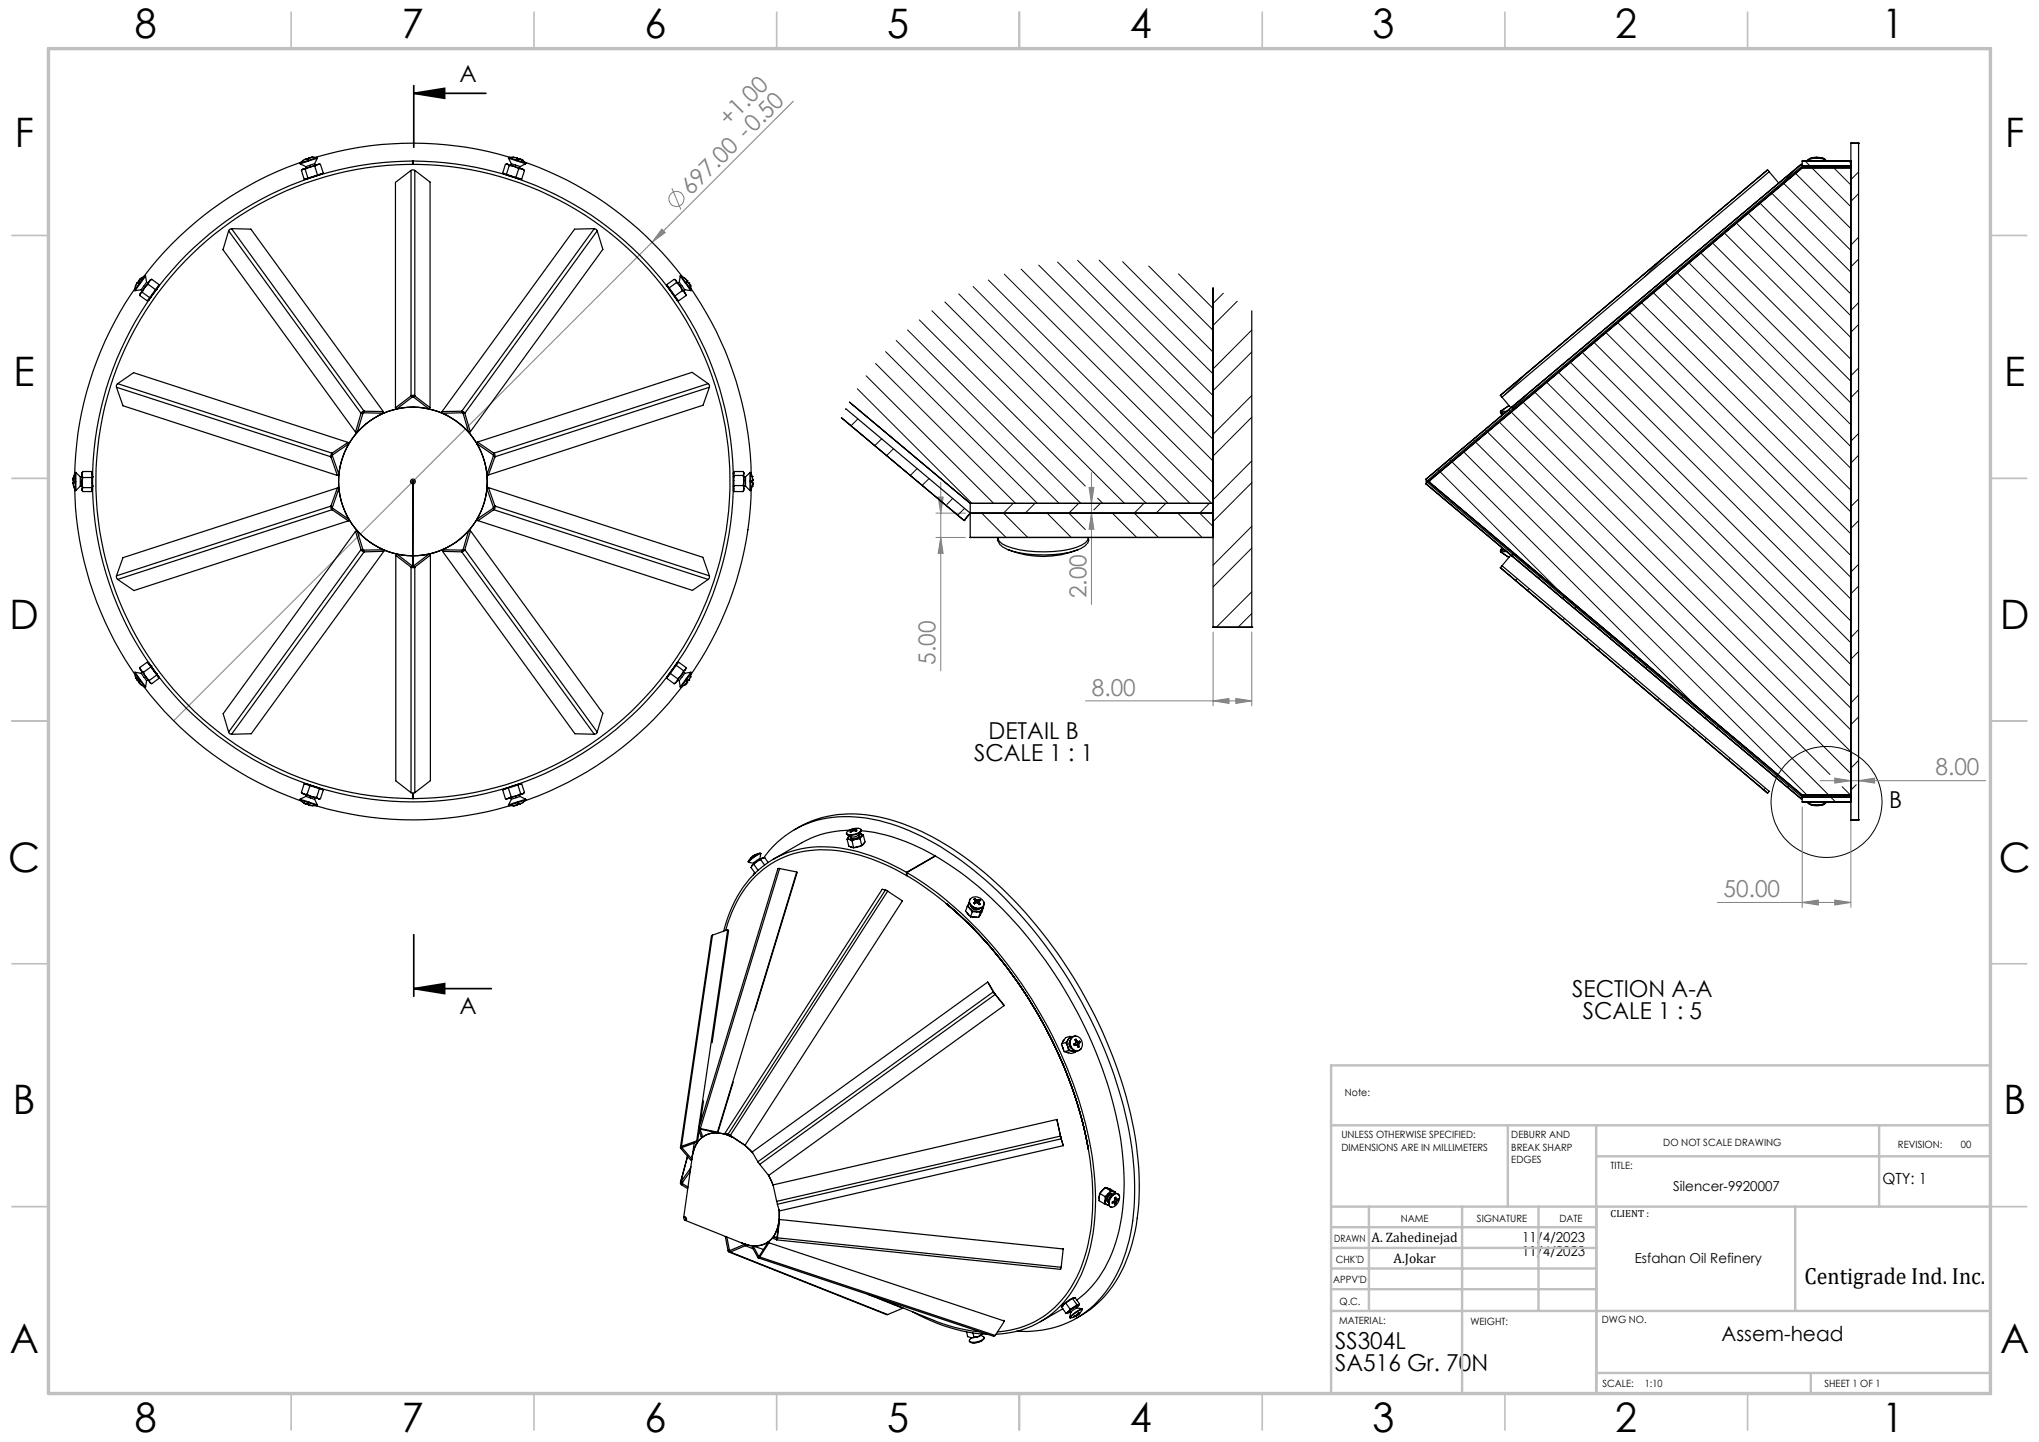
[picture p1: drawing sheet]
<svg xmlns="http://www.w3.org/2000/svg" width="420mm" height="297mm" viewBox="0 0 420 297" stroke-linecap="round" stroke-linejoin="round" font-family="sans-serif">
<g fill="none" stroke="#808080" stroke-width=".21">
<path d="M138.4 38.8l1.9 4.4M163.4 20.8l-127.6 127.6M136.3 47.2l.7 .7-2.7 2zM193.8 99.3v38.9M224.8 97.3v27.2M192.8 110.7h6.1M192.8 105.7h6.1M193.3 102.4h1l-.5 3.3zM193.8 110.7l.5 3.3h-1zM224.3 100.4h1l-.5 3.3zM224.8 105.7l.5 3.3h-1zM249.9 130.2v15.2"/>
<path d="M257.8 130.2v15.2M223.6 144.4h34.2M249.9 144.4l3.3-.5v1zM254.6 143.9l3.2 .5-3.2 .5zM381.2 159.8v27.1M382.8 159.8v8.1M371.2 166.2v20.7M374.9 160.8h34.1M377.9 160.3l3.3 .5-3.3 .5zM382.8 160.8l3.4-.5v1zM353.7 185.9h27.5M371.2 185.9l3.3-.5v1z"/>
<path d="M377.9 185.4l3.3 .5-3.3 .5z"/>
<circle cx="139.3" cy="41" r="1.57"/>
</g>
<circle cx="376.2" cy="165.2" r="11.4" fill="none" stroke="#000" stroke-width=".21"/>
<path d="M85.2 19.2l6.4-1v2zM85.2 19.2h14.9M85.2 17.6v12.7M85.2 192.5v12.7M85.2 203.6l6.4-1v2zM85.2 203.6h16" fill="none" stroke="#000" stroke-width=".35"/>
<g fill="none" stroke="#c0c0c0" stroke-width=".35">
<path d="M60 2.5v7.5M110 2.5v7.5M160 2.5v7.5M210 2.5v7.5M260 2.5v7.5M310 2.5v7.5M360 2.5v7.5M2.5 48.5h7.5M410 48.5h7.5M2.5 98.5h7.5M410 98.5h7.5M2.5 148.5h7.5"/>
<path d="M410 148.5h7.5M2.5 198.5h7.5M410 198.5h7.5M2.5 248.5h7.5M410 248.5h7.5M60 287v7.5M110 287v7.5M160 287v7.5M210 287v7.5M260 287v7.5M310 287v7.5M360 287v7.5"/>
</g>
<g fill="none" stroke="#c0c0c0" stroke-width=".5">
<path d="M410 219.4h-135.8v67.4M274.2 231.8h135.8M310.6 231.8v16.7M328.8 231.8v55.2M328.8 238.2h81.2M387.1 231.8v16.7M274.2 248.5h135.8M274.2 257h54.6M274.2 252.8h54.6M282 248.5v21.5M301.2 248.5v38.3M316.9 248.5v21.5"/>
<path d="M369.8 248.5v21.5M274.2 265.5h54.6M274.2 261.3h54.6M274.2 270h135.8M328.8 282.8h81.2M373 282.8v4.2"/>
</g>
<path d="M10 10h400v277h-400z" fill="none" stroke="#c0c0c0" stroke-width=".7"/>
<path d="M85.2 19.2l6.4-1v2zM85.2 203.6l6.4-1v2z" fill="#000"/>
<g fill="#808080">
<path d="M136.3 47.2l.7 .7-2.7 2z"/>
<path d="M254.6 143.9l3.2 .5-3.2 .5zM249.9 144.4l3.3-.5v1z"/>
<path d="M371.2 185.9l3.3-.5v1zM377.9 185.4l3.3 .5-3.3 .5z"/>
<path d="M382.8 160.8l3.4-.5v1zM377.9 160.3l3.3 .5-3.3 .5z"/>
<path d="M193.8 110.7l.5 3.3h-1zM193.3 102.4h1l-.5 3.3z"/>
<path d="M224.3 100.4h1l-.5 3.3zM224.8 105.7l.5 3.3h-1z"/>
</g>
<g fill="none" stroke="#000" stroke-width=".25">
<path d="M61.8 33.6v.1M61.8 33.7l1.2 .6M62 33.4a69.5 69.5 0 0 0-32.4 23.5M62.4 34.9h.5M62.4 34.9l-.3 .2 .6 1.8 .7-.2M62.4 34.9l-.2 .1M62.9 34.9l.5 1.8M63 34.3l.1 .3M63.1 32.7h.2M63.1 32.7h.1M63.3 32.7l-.5 .1-1 .8M63.5 32.6v.1"/>
<path d="M63.5 32.6l.1 .1h-.3M63.7 32.5h.1M63.7 36.7h.1M63.8 34.4l-.9 .5M63.8 34.4l-1.4 .5M64.1 32.4l-.4 .1M64.1 32.4l-.6 .2M64.1 32.4h.1M64.5 32.4l.8 .1M64.5 32.4h-.4M64.8 33.7l-1.8 .6M64.8 33.7l.1 .3"/>
<path d="M64.8 34.3l-1 .1M64.8 34.3l.6 1.8M65 32.4a70 70 0 0 1 40.1 0M65.3 32.5l.1 .1M65.3 32.5l-3.5 1.1M65.4 33.9l-.6 .4M65.4 33.9l-1.6 .5M65.4 32.6l-3.6 1.1M65.4 32.6l-.6 1.1M65.4 36.1l-2 .6M65.6 36.1h.1M65.9 33.8l-.5 .1"/>
<path d="M65.9 33.9h.1M66 33.9h-.6M66 33.9l.6 1.8-1.2 .4M66.3 35.7l.1 .1-.4 .2-2.9 .9h-.2M84.7 35.1l.2-.1 .5 .1M84.7 35.1v46.5M84.7 35.1l-3.2 2.5v46.4M85 33.9v-.7a66 66 0 0 0-60 93.2 66 66 0 0 0 109.7 16.3 66 66 0 0 0-30.4-106.7 69 69 0 0 0-19.2-2.8v.7M85.4 35.1v46.5M85.4 35.1l3.2 2.4v46.5M103.8 35.7v.2l2.1 .6a1.57 1.57 0 0 0 1.3 .4M104.2 33.8h.4"/>
<path d="M104.3 35.9l2 .6M104.6 36.1h.1M104.6 33.8l.3 .3M104.6 33.8l1.3 .5M104.6 33.8l-.5 .1-.6 1.8 .8 .2M104.7 32.6l3.6 1.1M104.7 32.6l.6 1.1M104.8 32.5l-.1 .1M104.8 32.5l3.5 1.1M104.9 34.1l1 .2M104.9 34.1l-.6 1.8M105.3 33.7l1.8 .6"/>
<path d="M105.3 33.7l-.1 .3M105.7 32.4h.1M105.7 32.4l.8 .2M105.7 32.4l-.9 .1M105.9 34.3l1 .4M105.9 34.3l1.6 .5M106.4 32.5l.2 .2M106.4 32.5h.1M106.4 36.7h.1M106.5 32.6h-.1l.4 .2v-.1M106.5 32.6v.1M106.8 32.7h-.2"/>
<path d="M106.8 32.7l.8 .3M106.9 34.7l.6 .1M106.9 34.7l-.6 1.8M107 32.7l.4 .1M107 32.7h.1M107.1 34.3l-.1 .3M107.4 32.8l.2 .3M107.4 32.8v.1M107.5 34.8l.5 .3M107.5 34.8l.5 .2M107.6 33l.7 .6M107.6 33h.1"/>
<path d="M108 35.1h.1M108 35.1l-.5 1.8-1.2-.4M108.1 33.4a69.4 69.4 0 0 1 32.4 23.5M108.3 33.7l-1.2 .6M108.3 33.6v.1M364.1 35h.1M364.1 35l-55.1 46.4 .4 .4M364.1 35l.3 .4M364.4 35.4l-55 46.4M364.4 35.4l2 2.3M371 33.9l-59.6 50M371 33.9h.1"/>
<path d="M371 33.9l.2 .3M371.2 34.6l-76.7 64.5 .3 .5 1.5 1.3 74.9 62.9M371.2 34.2l-59.6 50M371.2 33.2h.1M371.2 34.6l-76.9 64.6 76.9 64.6M371.2 34.6h10M371.2 34.2h10M371.2 33.2v1.4M371.2 33.2h10M372.4 32.9v.2M372.4 32.9a3.9 3.9 0 0 1 3.6 0l.1 .1M372.8 32.7a3.9 3.9 0 0 1 2.9 0"/>
<path d="M376.1 33.1v.1a1.2 1.2 0 0 0-1.2-.6 3.4 3.4 0 0 0-2.5 .5v.1M381.2 29.5h.1M381.2 29.5h1.6M381.2 29.5v139.4M382.8 29.5h.1M382.8 29.5v139.4M27.7 59.8l.1 .1M27.8 59.5a69.4 69.4 0 0 0-12.4 38.1M28.3 58.3h.1M28.4 58.2l-.5 .7-.2 .9M28.4 58.2h.1M28.5 58.2l-.2 .1"/>
<path d="M28.5 58v.1M28.5 58l-.1 .3v-.1M28.6 57.7h.1M28.9 57.5l-.3 .2M28.9 57.5l-.4 .5M28.9 57.5h.1M29.1 59.7l-1.3 .2M29.1 59.7l.3 .2M29.1 57.3h.1M29.1 57.3l-.2 .2M29.8 59.3l-.5 .9M29.8 59.3l-.9 1.2"/>
<path d="M29.8 56.8l.2 .1M29.8 56.8l-.7 .5M29.8 56.8l-2.1 3M30 56.9l-2.2 3M30 56.9l.2 1.2M30.2 58.1l-1.1 1.6M30.2 58.1l.3 .2M30.5 58.6l-.7 .7M30.5 58.6l1.5 1.1M30.8 58l-.3 .6M30.8 58l-1 1.3M31.2 57.6l-.4 .4"/>
<path d="M31.3 57.5l-.5 .5M31.3 57.5l1.5 1.1-.8 1.1M31.3 57.5l-.1 .1M32 59.7l-1.2 1.6M32.2 59.6h.1M32.6 58.8v.3l-2 2.7h-.1M47.1 47.6l27.3 37.5M47.1 47.6l-1.2 3.8 27.3 37.6M47.7 47.1l-.4 .1-.2 .4M47.7 47.1l27.3 37.6M47.7 47.1l4 .1 27.3 37.6M122.4 47.1l.4 .1 .2 .4"/>
<path d="M122.4 47.1l-27.3 37.6M122.4 47.1l-4 .1-27.3 37.6M123 47.6l-27.3 37.5M123 47.6l1.2 3.8-27.3 37.5M137.5 58.8v.3l2 2.7h.1M137.8 59.3l1.2 1.7M137.9 59.6h.1M139 57.6l.2 .2M139.2 57.8l.1 .4M139.2 57.8l.9 1.1M139.2 57.8l-.3-.3-1.6 1.1 .5 .7M139.3 58.2l.8 .7"/>
<path d="M139.3 58.2l-1.5 1.1M139.9 58.1l1.1 1.6M139.9 58.1l-.3 .2M140.1 58.9l.4 1M140.1 58.9l.9 1.4M140.1 56.9l2.2 3M140.1 56.9l-.2 1.2M140.3 56.8l-.2 .1M140.3 56.8l.7 .5M140.3 56.8l2.1 3M140.5 59.9l.5 .4M140.5 59.9l-1.5 1.1"/>
<path d="M141 57.3l.6 .6M141 57.3h.1M141 59.7l1.3 .2M141 59.7l-.2 .2M141.5 57.8l.1 .2M141.5 57.8h.1M141.6 57.9h-.1l.2 .3M141.6 57.9l-.1 .1M141.6 58.1v.1M141.7 58.1v.1M141.7 58.1l.2 .2M141.7 58.1l-.1 .1"/>
<path d="M141.9 58.3l.2 .3M141.9 58.3l.3 .6M141.9 58.3h.1M142.1 58.6l.1 .3M142.1 58.6h.1M142.2 58.9l.2 .9M142.2 58.9h.1M142.4 59.5a70 70 0 0 1 12.3 38.1M142.4 59.8l-.1 .1M249.9 59.3v69.9M24 79.8l44.2 14.3M24 79.8l1.3 3.8 44.2 14.3"/>
<path d="M24.2 79l-.2 .3v.5M24.2 79l44.2 14.3M24.2 79l3.3-2.2 44.2 14.3M28.9 60.5l-.1 .4 1.5 1.1 .5-.7M28.9 60.5l-.1 .2M29.3 60.2l-.4 .3M29.3 60.2l1.5 1.1M31.1 61.1v.1M139 61.1v.1M141 60.3l.3 .6M141 60.3l.3 .4M141.3 60.7v.2"/>
<path d="M141.3 60.9l-1.5 1.1-.8-1M145.9 79l.2 .3v.5M145.9 79l-44.2 14.3M145.9 79l-3.3-2.3-44.2 14.3M146.1 79.8l-44.1 14.3M146.1 79.8l-1.3 3.7-44.2 14.3M257.8 64v65.2M15.1 99.5l.1 .7M15.1 98.8v.3M15.1 98.8h.1M15.1 99.5h.1M15.1 98.5v.3"/>
<path d="M15.1 99.1l.1 .1M15.1 99.3v.2M15.1 99.1v.2M15.1 98.5h.1M15.1 99.3h.1M15.2 99.3l-.1 .2M15.2 98.1l-.1 .4M15.2 98.1h.1M15.5 97.3h.1M15.5 97.3l-.3 .8M15.5 97.3v3.7M15.6 97.3v3.7"/>
<path d="M15.6 97.3l.9 .9M16.5 98.2v1.9M16.5 98.2h.4M16.9 99.4l.2 1M16.9 97.7l.2 .7M16.9 97.7v1.7M16.9 99.4v1.4M17.1 98.4l-.2 1M17.1 97.1l-.2 .6M17.1 97.1h1.8v4.1h-1.8l-.2-.4M17.1 98.4h1.8M18.9 97.4h.2v3.6h-.2"/>
<path d="M19.1 98.2h.1M68.2 94.1l1.3 3.8M68.4 93.3l-.2 .4v.4M68.4 93.3l.1 .4M68.5 93.9l-.3 .2M68.5 93.9l1.3 3.8-.3 .2M68.5 93.7v.2M71.7 91.1l-3.3 2.2M71.7 91.1l.1 .3-3.3 2.3M74.4 85.1l.4 .1M74.4 85.1l-1.2 3.9M74.8 85.2l-1.2 3.8h-.4"/>
<path d="M74.9 85l-.1 .2M75 84.7l-.4 .1-.2 .3M75 84.7l-.1 .3M75 84.7l4 .1M79 84.8l-.1 .3-4-.1M84.7 81.6l.2-.2 .5 .2M84.7 81.6l.2 .2M84.7 81.6l-3.2 2.4M84.9 81.8h.3M84.9 81.8l-3.2 2.4-.2-.2M85.1 99.7l-.1 14.8a15.3 15.3 0 0 1-13.4-22.7 15.3 15.3 0 0 1 26.3-.9 15.3 15.3 0 0 1-11.8 23.5l-1 .1M85.1 99.4v17.2"/>
<path d="M85.2 81.8l3.1 2.4 .3-.2M85.4 81.6l-.2 .2M85.4 81.6l3.2 2.4M91.1 84.8l.1 .3 4-.1M95.1 84.7l.4 .1 .2 .3M95.1 84.7l.1 .3M95.1 84.7l-4 .1M95.2 85l.2 .2M95.4 85.2l1.1 3.7h.4M95.7 85.1l-.3 .1M95.7 85.1l1.2 3.8M98.4 91l-.2 .4 3.4 2.3"/>
<path d="M98.4 91l3.3 2.3M101.6 93.7v.2M101.6 93.9l.4 .2M101.6 93.9l-1.3 3.7 .3 .2M101.7 93.3l.2 .3 .1 .5M101.7 93.3l-.1 .4M102 94.1l-1.4 3.7M151.1 98.2h.1M151.2 97.4h-.1v3.6h.1M151.2 97.9h1.9M153.1 97.9l.1 1.1M153.1 97.2l.1 .3"/>
<path d="M153.2 99l-.1 1M153.2 99v1.6M153.2 97.5l-.1 .4M153.2 97.5v1.5M153.2 97.5l-.1-.4h-1.9v4.1h1.9M153.2 98.2h.4M153.6 98.2v1.9M154.5 97.3h.1M154.5 97.3v3.7M154.5 97.3l-.9 .9M154.6 97.3l.3 .8M154.6 97.3v3.7"/>
<path d="M154.9 99.2l.1 .1M154.9 98.1h.1M154.9 98.1l.1 .7M154.9 99h.1M155 99v.3M155 99.3v.2M155 99.9l-.1 .3M155 99.9h.1M155 99.5v.4M155 98.8l-.1 .3M155 98.8v.2M155 99.5h.1"/>
<path d="M155 98.8h.1M173.3 86l25.3 21.2M174.2 84.2l25.6 21.5M175 82.8l24.8 20.9M293.8 98.7l.2 .4M293.8 99.7l.2-.5 17.6 15M293.8 99.7l17.6 14.8M293.8 98.7v1M294 99.1v.2M309.1 84.7l-.1 .1 .1 .3M309.1 84.7h1.2M309.1 84.7l.2 .3"/>
<path d="M309.1 85.1l.2 .1M309.1 85.1l.3 .4M309.3 85v.2M309.3 85l.7 .1M309.3 85.2l.2 .2M309.4 81.8l1.8 2.2M309.5 85l-.2 .2M310.8 83.5l-1.7 1.2M311.4 83.9l-17.6 14.8M311.4 83.9h.1M311.4 83.9l.2 .3M311.6 84.2l-17.6 14.9"/>
<path d="M311.6 84.2v.4M311.6 84.2h.1M15.2 100.2l.3 .8M15.2 100.2h.1M15.4 100.7a69.2 69.2 0 0 0 12.4 38.1M15.5 101h.1M16.5 100.1l-.9 .9M16.5 100.1h.4M16.9 100.8l.1 .3M17.1 100.4l-.2 .4M17.1 100.4h1.8M19.1 100.1h.1"/>
<path d="M24 118.6v.4l.2 .3M68.2 104.2v.5l.2 .3M68.2 104.2l-44.2 14.4M68.2 104.2l.3 .3M68.4 105l-44.2 14.3M68.4 105l3.4 2.3M68.5 104.5v.2M68.5 104.7l-.1 .3M68.5 104.7l3.4 2.3-.1 .3M69.5 100.5l-44.2 14.4-1.3 3.7M69.5 100.5l-1.3 3.7M69.5 100.5l.3 .2-1.3 3.8"/>
<path d="M71.8 107.3l-44.2 14.3-3.4-2.3M73.2 109.4l-27.2 37.6 1.1 3.8M73.2 109.4l1.2 3.8M73.2 109.4h.4l1.2 3.8M74.4 113.2l.2 .3 .4 .2M74.4 113.2l-27.3 37.6M74.4 113.2h.4M74.8 113.2l.1 .1M74.9 113.3l.1 .4M74.9 113.3l4.1-.1 .1 .4M75 113.7l-27.3 37.5M79.1 113.6l-4.1 .1"/>
<path d="M79.1 113.6l-27.3 37.5-4.1 .1M81.5 114.4v46.4l3.2 2.5M81.5 114.4l3.2 2.4M81.5 114.4l.3-.2 3.1 2.4M84.7 116.8l.4 .1 .3-.1M84.7 116.8v46.5M84.9 116.6h.3M84.9 116.6l-.2 .2M85.2 116.6l.2 .2M85.4 116.8v46.5M88.7 114.3l-.3-.2-3.2 2.5M88.7 114.3l-3.3 2.5"/>
<path d="M88.7 114.3v46.5l-3.3 2.5M91.2 113.6l27.2 37.5 4 .1M91.2 113.6l3.9 .1M95.1 113.7l27.3 37.5M95.2 113.3l-.1 .4M95.2 113.3l-3.9-.1-.1 .4M95.4 113.2l-.2 .1M95.4 113.2h.3M95.7 113.2l-.2 .3-.4 .2M95.7 113.2l27.3 37.6M96.9 109.3h-.4l-1.1 3.9M96.9 109.3l-1.2 3.9"/>
<path d="M96.9 109.3l27.3 37.6-1.2 3.9M98.5 107.2l44.1 14.4 3.3-2.3M100.6 100.4l-.3 .2 1.3 3.9M100.6 100.4l1.4 3.8M100.6 100.4l44.2 14.4 1.3 3.8M101.6 104.7l.1 .3M101.6 104.7l-3.3 2.2 .2 .3M101.6 104.5v.2M101.7 105l44.2 14.3M101.7 105l-3.2 2.2M102 104.2l-.1 .6-.2 .2M102 104.2l44.1 14.4"/>
<path d="M102 104.2l-.4 .3M146.1 118.6v.4l-.2 .3M151.1 100.1h.1M151.2 100h1.9M153.1 100l.1 .6M153.1 101.1v.1M153.2 100.6l-.1 .6M153.2 100.6l-.1 .5M153.2 100.1h.4M153.6 100.1l.9 .9M154.6 101h-.1M154.7 100.7a69.5 69.5 0 0 1-12.3 38.1"/>
<path d="M154.9 100.2l-.3 .8M154.9 100.2h.1M198.6 107.2h.1M199.8 110.7h.1M199.8 110.7h50.1M199.8 103.7h50.1M199.8 105.7l-1.2 1.5M199.8 105.7h50.1M199.8 103.7v7M205.5 111.2v.2M205.6 110.7a1.97 1.97 0 0 0 1.7 1.8 24.7 24.7 0 0 0 14.4 .2l1.1-.4a1.67 1.67 0 0 0 1.4-1.6M205.7 111.6a3.8 3.8 0 0 0 2.9 2 25.8 25.8 0 0 0 13-.2l1.1-.4 1.1-.9"/>
<path d="M207.6 113.2a19.5 19.5 0 0 0 14.5 0M224.2 111.1l.1 .3-.3 .5M309.1 116.9l55 46.4M309.1 113.7l1.7 1.1M309.1 113.2l-.1 .3 .1 .2M309.1 113.2h.2M309.3 113.2v.1M309.3 113.3l-.2 .4M309.3 113.3h.7M309.3 113.2l.2 .1M309.4 116.5l55 46.5-.3 .3M309.4 116.5l-.3 .4"/>
<path d="M309.4 112.8l-.3 .4M309.5 112.9l-.2 .3M310.3 113.6l-1.2 .1M311.2 114.3l-1.8 2.2M311.4 114.5l59.6 50M311.4 114.5h.1M311.6 114.2h.1M311.6 113.8v.4M311.6 114.2l59.6 50M311.6 114.2l-.2 .3M27.7 138.6l.2 .8M27.7 138.6l2.1 2.9"/>
<path d="M27.8 138.5l-.1 .1M27.8 138.5l2.2 3M27.8 138.5l1.3 .2M27.9 139.4l.1 .3M28 139.7l.2 .3M28 139.7l.4 .5M28 139.7h.1M28.8 137.5l.3 .6M29.1 138.7l1.1 1.5M29.1 138.1l.5 .4M29.1 138.1l.9 1.3M29.4 138.5l-.3 .2"/>
<path d="M29.6 138.5l.4 .9M30 139.4l.8 .8M30 139.4l.9 1.2M30.5 136.6l.1-.1 2.1 2.9-.1 .1M31.1 137.4l1.2 1.6M31.1 137.4l-1.5 1.1M31.1 137.4l-.8-1-1.5 1.1M31.1 137.2h.1M32.2 138.7h.1M32.3 139l.5 .7-1.5 1.1-.4-.2M32.3 139l-1.5 1.2M137.9 138.7h.1"/>
<path d="M138.1 138.7l1.5 1.1M138.1 138.7l-.8 1 1.6 1.1M139 137.2h.1M139.3 137l.5-.6 1.5 1.1-.1 .4M139.3 137l-1.2 1.7M139.3 137l1.5 1.1M139.6 136.6l-.6 .6-1.6 2.1 .1 .2M139.6 139.8l-.3 .6M140.3 139.1l-.7 .7M140.3 139.1l-1 1.3M140.8 138.5l.2 .2M140.8 138.1l-.5 1"/>
<path d="M141 138.7l-1.1 1.5M141.2 137.9l-.4 .2M141.2 137.9l-.9 1.2M141.3 137.6l-.1 .3M142.2 139.4h.1M142.2 139.4l-.5 .8M142.3 138.5l.1 .1M142.3 138.5l-2.2 3M142.3 138.5l-1.3 .2M142.4 138.6l-.2 .8M142.4 138.6l-2.1 2.9M249.9 129.2h.1"/>
<path d="M249.9 129.2h7.9M257.8 129.2h.1M28.2 140h.1M28.4 140.2l.1 .1M28.4 140.2l.2 .2h-.1M28.5 140.4l.6 .7M28.6 140.3v.3M28.6 140.6h.1M28.6 140.4h-.1M29.1 141.1h.1M29.1 141.1l.7 .4M29.6 141.4a69.5 69.5 0 0 0 32.4 23.6"/>
<path d="M30 141.5h-.2M30.2 140.2l-.2 1.3M30.5 140l-.3 .2M30.8 140.2l.1 .4M30.9 140.6l.3 .2M47.1 150.8l.2 .3 .4 .1M123 150.8l-.2 .3-.4 .1M139.3 140.4l-.4 .4M139.6 140l.3 .2M139.9 140.2l.2 1.3M140.1 141.5h.2M140.5 141.4a69.7 69.7 0 0 1-32.4 23.6"/>
<path d="M141 141.1l-.7 .4M141 141.1h.1M141.3 140.9l-.3 .2M141.3 140.9h.1M141.5 140.6l-.2 .3M141.5 140.6h.1M141.6 140.3v.1M141.6 140.4l-.3 .5M141.7 140.1v.1M141.7 140.2v-.2l-.2 .4h.1M141.9 140l-.3 .2M141.9 140h.1"/>
<path d="M61.8 164.7l.7 .6M61.8 164.7l3.5 1.2M61.8 164.6v.1M61.8 164.6l3.6 1.2M62.1 163.2l.5 .3M62.1 163.2l.2 .2 .3 .1M62.5 165.3l.3 .2M62.6 163.5l.7 .1M62.6 163.5l1.6 .6M62.8 165.5l.3 .1M62.8 165.5h.1M62.8 165.5l.5 .2"/>
<path d="M62.9 161.5a1.57 1.57 0 0 1 1.3 .3l2.2 .7-.1 .1M63 164l1.8 .6M63 164l-1.2 .6M63.1 165.6h.1M63.1 163.7l-.1 .3M63.3 163.6l.9 .5M63.3 165.6l.3 .2M63.3 165.6v.1M63.4 165.6h.1M63.4 165.6l-.1 .1M63.6 165.7l.1 .1M63.6 165.8h.1"/>
<path d="M63.6 165.7v.1M63.7 161.6h.1M63.7 165.8l.8 .1M63.7 165.8h.1M63.9 161.8l1.9 .7M63.9 161.8l-.6 1.8M63.9 161.8l-1.2-.4-.6 1.8M64.2 164.1l1 .1M64.2 164.1l1.4 .4M64.4 165.9h.1M64.8 164.6l.6 1.2M64.9 164.3l-.1 .3"/>
<path d="M65 165.9a70 70 0 0 0 40.1 0M65.2 164.2l.4 .3M65.3 165.9h-.8M65.4 165.8l-.1 .1M65.6 162.2h.1M65.6 164.5h.3M65.8 162.5l.8 .2-.6 1.8h-.4M65.8 162.5l-.6 1.7M84.7 163.3l.2 .1 .5-.1M85 163.4v1.1a65.3 65.3 0 0 1-59.4-92.3 65.3 65.3 0 0 1 108.5-16.2 65.3 65.3 0 0 1-29.9 105.6 67.9 67.9 0 0 1-19.1 2.9v-1.1M85 163.8h.1M85 164.2h.1"/>
<path d="M104.1 164.5h.1M104.6 162.2h.1M104.7 162.3l.6 1.8M104.7 162.3l-1.2 .4 .6 1.8M104.7 165.8l.1 .1M104.7 164.4l-.6 .1M104.7 164.4l-.5 .1M104.8 165.9h.9M105.2 164.3l.1 .3M105.3 164.1l-.6 .3M105.3 164.6l-.6 1.2M105.7 165.9h.1"/>
<path d="M106 165.9h-.3M106 165.9h.1M106.3 163.9l-1 .2M106.3 163.9l-1.6 .5M106.4 161.6h.1M106.4 165.8l-.4 .1M106.4 165.8h.1M106.6 165.7l-.2 .1M106.6 165.6v.1M106.7 161.7l.8-.3 .5 1.8-.3 .3M106.7 161.7l-2 .6M106.7 161.7l.5 1.8"/>
<path d="M106.8 165.6v.1M106.8 165.7l.1-.1-.3 .1M107 165.6l-.2 .1M107 165.6h.1M107 163.7l.1 .3M107.1 164l-1.8 .6M107.1 164l1.2 .6M107.2 161.5l-.1-.1-2.7 .9-.6 .2v.1M107.2 163.5l-.9 .4M107.2 163.5h.5M107.6 165.3h.1M107.6 165.3l-.6 .3"/>
<path d="M107.7 163.5l-1.4 .4M108 163.3l-.3 .2M108.3 164.6v.1M108.3 164.6l-3.6 1.2M108.3 164.7l-.7 .6M108.3 164.7l-3.5 1.2M154.2 177.6h.1M154.2 177.6l1 .2M154.2 177.3v.3M154.7 176.7h-.1M154.9 178.3l-.2 .4 .8 1.1M154.9 178.3l-.1 .1"/>
<path d="M155.1 176.3v.1M155.2 177.8l.1 .1M155.3 178l-.4 .3M155.3 178l.8 1.2M155.4 179.7l-.2 .5M155.5 176.1h.1M155.5 176.1l.2-.1-.6 .4M155.9 177.4l-.6 .6M155.9 177.4l-1 .9M156.5 176.9l-1 .5-.3 .4M156.5 176.9l.1 .1M156.6 175.7l-1.1 .4"/>
<path d="M156.6 175.8l-1.3 .7-1.2 .9 1-1M156.7 175.8h.1M156.7 175.8a6.4 6.4 0 0 0-2.5 1.8M156.7 177.1l-.8 .3M156.7 175.8l-.2 1.1M156.7 177.1l.8 1M157 176.7h.2a20.8 20.8 0 0 1 20.2-8.3 44.6 44.6 0 0 1 20.5 8.8 92.1 92.1 0 0 1 28.2 35.8 78.3 78.3 0 0 1 7.6 32.7 35 35 0 0 1-5.5 19.8 20.4 20.4 0 0 1-18.8 8.7M157 176.7l-.3 .4M157 176.7l-1.1 .7M157 176.7h.6l.6 1M160.6 178.9h-.4l-16.3 53.6M160.6 178.9l3.5 .7"/>
<path d="M160.6 178.9l-16.3 53.5M163.6 170.9a23.1 23.1 0 0 1 18.4-2.4 54.2 54.2 0 0 1 23.2 13.4 96 96 0 0 1 28.6 52.3 50.8 50.8 0 0 1-1 23.2 23.3 23.3 0 0 1-11.1 14.1M164.1 179.6l-16.3 53.6M164.1 179.6l.1 .1-8.7 28.5M174.3 171.6a.65 .65 0 0 0 .9 .4 2.42 2.42 0 0 0 2.2-.9 37.5 37.5 0 0 1 15.2 5.2M174.5 172.9h.4M174.5 172.9l.3 1.4 1 .3M174.5 171.3l.5-.3a2.21 2.21 0 0 1 2.3-.1 2.1 2.1 0 0 1-2.3 1 .4 .4 0 0 1-.5-.1 .4 .4 0 0 1 0-.5zM174.8 172.4a.29 .29 0 0 0-.1 .3 .29 .29 0 0 0 .2 .2M174.8 172.4l-.3 .5M174.9 171a20.1 20.1 0 0 0-9.7 2.6l-5.9 3.4M174.9 172.9l.6 .3"/>
<path d="M174.9 172.3l-.1 .1M175 172.2h-.1M175 172.2l-.2 .2M175.1 174.4l.7 .2M175.3 171.2l-.2 .1 .2 .1 .1-.2M175.3 171.2l.1 .1M175.4 170.8h.1M175.4 170.8l-.2 .2h.2M175.4 172.5v.2M175.4 170.8v.3M175.4 171l-.1 .2M175.4 171l.1 .2"/>
<path d="M175.4 171.2l.7-.1 .1 .1M175.5 170.8l.1 .4M175.5 173.2l.3 1.4M175.8 170.8h-.3M175.8 170.8l.1 .3M176.1 170.7l-.3 .1M176.1 170.7l.1 .1M176.2 170.9v.1M176.2 170.9v.3M176.2 171l.3 .1-.3 .1M176.2 171l.1 .2M176.3 172.9l-.8 .3"/>
<path d="M176.3 172.9h-1.4M176.4 170.7h.1l-.3 .2M176.4 170.7h-.3M176.4 170.7h.1M176.8 171.9l.3 .1a1.5 1.5 0 0 1-1.9 .5l.1-.2 .1 .4M176.8 171.9l.2 .4M176.9 172.1v.3M177 171.7h.3M177.1 171.7h.2M177.2 172.8l-.9 .1M177.2 172.8l.3 1.4M177.3 171.7a.29 .29 0 0 1 .3 .2 .29 .29 0 0 1-.1 .4"/>
<path d="M177.3 171.7l.5 .3M177.3 170.8l.1 .2M177.3 171.3l-.6 .7a1.49 1.49 0 0 1-1.3 .3l-.8-.4M177.5 172.3l-1.2 .6M177.5 172.3l-.3 .5M177.5 174.2l-1.6 .4M177.5 174.2l-1.7 .4M177.8 172l-.3 .3M177.8 172l.4 1.4-.7 .8M178 173.6l-.5 .5M186.7 179.7a35.6 35.6 0 0 0-18.3-5.3 19.6 19.6 0 0 0-17.6 12.3l-.9 2.2-.8 2.9M186.7 179.7v.6"/>
<path d="M186.8 179.7a73.8 73.8 0 0 1 22.6 21.5 86.9 86.9 0 0 1 15.9 39.8 42.1 42.1 0 0 1-2.6 21.6 19.6 19.6 0 0 1-17.6 12.2M186.8 179.7l5.9-3.4a78.2 78.2 0 0 1 25.6 26 84.6 84.6 0 0 1 13.1 36.9 38.8 38.8 0 0 1-3.9 22 20.9 20.9 0 0 1-5.7 6.6M186.8 179.7v.7M192.6 176.3l-5.9 3.4M192.6 176.3v.1M371 164.5h.1M371.2 165.2h.1M371.2 163.8h10M371.2 164.2h10M371.2 165.2h10M371.2 164.2l-.2 .3M371.2 163.8v1.4"/>
<path d="M372.4 165.3h.1M372.4 165.3a3.4 3.4 0 0 0 3.4 .3l.2-.2M372.4 165.2h.1M372.8 165.7a3.9 3.9 0 0 0 2.9 0M376.1 165.2v.2M376.1 165.2a1.36 1.36 0 0 1-1.4 .6 3.4 3.4 0 0 1-2.3-.5v-.1M381.2 168.9h.1M381.2 168.9h1.6M382.8 168.9h.1M146.8 192.6l-.3 .2-6.3 43.5M146.8 192.6l-6.4 43.5M149.5 191.6a22.5 22.5 0 0 1 10.2-14.2 23 23 0 0 1 17.5-1.2 51.6 51.6 0 0 1 20 11.9 89.5 89.5 0 0 1 27.3 50.8 45.3 45.3 0 0 1-1.8 22 20.4 20.4 0 0 1-12.5 12.5l-2.1 .6-2.6 .3"/>
<path d="M149.9 191.5l-6.4 43.5M149.9 191.5l.2 .2-3.4 23.1M149.9 191.5l-3.1 1.1M182.4 183.3l.4 .2M182.4 183.3l-32.4 50.3M182.4 183.3l-.7-.1-32.4 50.3M182.8 183.5l-32.4 50.4M182.8 183.5l3.1 2.1-32.4 50.3M186.8 180.3h.1M194.9 186.1l.1 .1M195 186.2a89.1 89.1 0 0 1 29.2 50.5M195 186.2a88.8 88.8 0 0 1 29.2 50.5"/>
<path d="M199.2 188l.5 .6M199.2 186.7l.6 .4M199.2 186.7l-.3 1 1 1.1M199.6 186a.95 .95 0 0 0 .2 1.1M199.6 186l-.4 .7M199.7 185.9l-.1 .1M199.8 187.1l.5 .7M199.8 187.1a1.82 1.82 0 0 0 1.3 .7M199.8 185.2l-.1 .8 .3 .5M199.8 185.2a1.75 1.75 0 0 1 2.9 1 1.56 1.56 0 0 1-1.4 .9 1.56 1.56 0 0 1-1.4-.8l-.2-.5zM199.9 188.8l1.7 .1M200 186.5a1.09 1.09 0 0 0 1.8 .6"/>
<path d="M200.1 186.7v-.1a.97 .97 0 0 0 1.5 .5M200.2 188.8l1 .1M200.3 187.8l-.4 1M200.8 185.8l-.2 .1a.23 .23 0 0 0 .2 .2 .23 .23 0 0 0 .2-.2l.5 .2a.24 .24 0 0 0 .2 .2 .24 .24 0 0 0 .2-.1l-.2-.2M200.8 185.8l-.1 .3M200.8 185.1l.2 .1M200.8 185.1l-.2 .1 .3 .4M200.8 185.1v.2M200.9 185.7l.3 .1M200.9 185.6l-.1 .2M200.9 185.6l-.1 .5M201 185.2l.3 .1"/>
<path d="M201 185.2l-.1 .3M201.1 187.8h-.8M201.1 187.8l.8 .1M201.2 185.8h.3M201.3 185.3l.3 .1M201.3 185.3l-.1 .5M201.6 187.1v.1M201.6 185.4l-.1 .4M201.7 185.7v.3M201.7 185.7l-.2 .1M201.7 185.7h.1M201.7 186l-.1 .2"/>
<path d="M201.8 185.5l-.1 .2M201.8 185.5l-.3 .6 .2-.4M201.8 185.3l.2 .2h-.2M201.8 185.3l-.2 .1M201.8 185.3l-.1 .4M201.9 187.9l-.3 1M202 188.3l-.2 .3M202.3 187.3a1.2 1.2 0 0 1-1.2 .5M202.3 187.3l-.4 .6M202.4 186.8l-.1 .5M202.5 186.7l.1 .1M202.6 186.8l-.3 .5"/>
<path d="M202.6 186.8l-.4 1.1-.6 1M202.7 185.8a1.13 1.13 0 0 1-.4 1.2 1.13 1.13 0 0 1-1.2 .1l-1-.6M203.4 202.3l1.2 2M203.4 202.3l1.4 2.2M203.4 202.3l-48.5 35 1.2 2M204.6 204.3l.4 .5M204.6 204.3l.2 .2M204.6 204.3l-48.5 35M204.8 204.5l.1 .1M204.9 204.6l.1 .2M204.9 204.6l1.9 2.5M205 204.8l-48.5 35"/>
<path d="M206.7 206.9l.1 .2M206.8 207.1l-48.5 35-1.8-2.3M218.7 215l.5 1.6M218.8 215.4l.3 .8M219.2 214.1l-.3 .6M219.2 216.6l1.4 .4 .9-.3M219.5 214.7l.4 .8M219.5 214.7l-.8 .3M219.6 216.7l.5 .1M219.9 215.5l.2 .9M219.9 215.5a1.48 1.48 0 0 0 1 1M220 214.1a1.7 1.7 0 0 0-.1 1.4"/>
<path d="M220 214.1l-.5 .6M220.1 216.4l.8 .1M220.1 216.4l-.9 .2M220.4 213.5l-.4 .6M220.4 214.6l-.1 .6 .4 .6M220.4 213.5l.5 .1M220.4 213.5l-.9 .2-.8 1.3M220.4 214.4a1.07 1.07 0 0 0 .4 1.6M220.9 213.6l-.5 .1-.4 .4M220.9 213.6a1.44 1.44 0 0 1 1.7 .3 1.44 1.44 0 0 1 .3 1.6 1.17 1.17 0 0 1-1.2 .9 1.17 1.17 0 0 1-1.1-.9l-.1-1.2zM220.9 216.5l.6 .2M221.2 215.2h.3"/>
<path d="M221.4 215a.19 .19 0 0 0-.3 .1 .19 .19 0 0 0 .2 .2l.2-.1M221.4 215l-.2 .1M221.5 215.2h.3M221.6 213.4a1.56 1.56 0 0 0-1.3 1.4 1.56 1.56 0 0 0 1 1.6l.7 .1 .6-.4M221.6 216.5h-.7M221.6 214.6l.1 .1M221.7 216.5l-.2 .2M221.8 214.3l.2 .2M221.8 214.3l-.1-.3-.3 .2 .2 .1-.2 .7M221.8 214.3h-.2M221.8 215.2l.2 .2a.2 .2 0 0 0 0 .2 .2 .2 0 0 0 .3 0M221.8 215.1v.1"/>
<path d="M222 214.8l-.2 .3M222 214.5l.3 .1M222 214.5l-.3 .2M222.1 215.6h.2M222.1 214.6l.1 .1M222.2 215.4l.1 .2M222.2 214.7l-.2 .1M222.2 215.4h-.2M222.2 215v.4M222.2 215l-.4 .1M222.3 214.6l.1-.2 .1 .3M222.3 214.6l-.6 .1"/>
<path d="M222.4 214.7l-.2 .3M222.4 214.7l-.4 .1M222.5 214.7h-.1M222.5 214.7h-.3M140.2 236.5l2 2.4 .3-.1M140.4 236.1l-.2 .2v.2M140.4 236.1l.1 .2M140.5 236.4l-.3 .1M140.5 236.4l2 2.4M140.5 236.3v.1M141.6 238.2l-1.4 5.4M141.6 238.2l-1.4 5.2"/>
<path d="M142.6 238.3l-1.8 12.5M143 235.4l-.4 2.9M143.5 235l.2 .2M143.5 235l-3.1 1.1M143.7 235.2l-3.2 1.1M143.9 232.5l.3 .1M143.9 232.5l.5 1.6 .3 .1-.5-1.6M144 232.9l-.3 2.3M144.1 234.7a5.2 5.2 0 0 1 6.2-.7l.7 .3a5.4 5.4 0 0 0-7.2 .8l-.8 1.5-.4 1.7 .6-2.3zM144.2 232.6h.1M144.3 232.4l-.4 .1M144.3 232.4l3.5 .8"/>
<path d="M144.3 232.4v.2M144.3 232.6h-.1M144.3 232.6l3.5 .7M144.9 226.8l-.7 4.6M147.8 233.2v.1M149.3 233.5l.7 .1M149.3 233.5l.9 .3M150 233.6l.4 .3M150 233.6l.2 .2M150.2 233.8l.2 .1M150.4 233.9h.1M150.4 233.9l3.1 2"/>
<path d="M151 222.9l-3.2 10.4M153.4 235.8l1.6 1.6M156.1 239.3l.4 .5M217.7 230.6l.8 3.5M217.7 230.6v.1M217.7 230.6l-58.5 13.4 .8 3.4M218.4 234l.2 .6M218.4 234l.1 .1M218.4 234l-58.4 13.4M218.5 234.1v.2M218.5 234.3l.1 .3M218.5 234.3l.5 1.7"/>
<path d="M218.6 234.6l-58.5 13.4M218.6 234.6l.4 1.4M219 236l-58.5 13.4-.4-1.4M224.2 236.7v.1M140.2 243.4v.4l.2 .2M140.2 243.4l.3 .2M140.4 244l1.2 .8M140.5 243.6v.2M140.5 243.8l-.1 .2M140.5 243.8l1.2 .7M140.7 243.4l-.2 .4M140.8 250.7a.39 .39 0 0 1 .5 .1 .39 .39 0 0 1-.1 .6l-.3-.3z"/>
<path d="M141.1 251.3h.1M141.1 251.4l11.8 4.6M141.3 250.8h-.2l.2 .2M141.3 251h.1M141.3 251l-.2 .3M141.4 251h-.1M142.2 241.3l-1.7 2.3M142.2 240.7h.1M142.2 240.7l-2 2.7M142.3 240.3l-.1 .4M149.4 254.7l.6 2.9M149.7 254.8l.5 2.7"/>
<path d="M150 257.6l.1 .2 .3 .1M150.2 257.9l32.6 12.9M150.2 257.5l.2 .1M150.2 257.5l-.2 .1M150.4 257.6v.3M150.4 257.9l32.4 12.9M152.9 256l.6 .3M153.5 256.6l1.6 .6M153.5 256.6v-.3l-3.1 1.3M153.5 256.6l-3.1 1.3M155.2 256.6l2.1 .7M155.2 256.6l1.1 2.2"/>
<path d="M155.2 256.6l-.2 .3 1.1 2.1M156.2 259.1l48.5 16.1 .3-.1M156.3 258.8l-.2 .2M156.3 258.8h.1M156.4 258.7l-.1 .1M156.4 258.7l.1 .2M156.5 258.9l-.3 .2-.1-.1M156.5 258.9l48.5 16.2M158.3 242l1 2.2M158.4 256l48.5 16.1M158.4 256l-.1-.2-1.9 2.9M158.4 256l-1.9 2.9"/>
<path d="M159.3 254.8h.8M159.3 254.8l.7 .2M159.3 254.8v.3l.7 .2M160 255.4l58.4 6 .2-.4M160 247.4l.1 .6M160 255h.1M160 255v.3M160.1 254.9l-.1 .1M160.1 254.9h.1M160.1 254.9l-.1 .4M160.1 254.9l58.5 6.1M160.5 249.2a7.2 7.2 0 0 1-2.4 6.7 5.6 5.6 0 0 1-5.2 .1"/>
<path d="M160.6 251.2l58.4 6M160.6 251.2l-.5 3.7M218.9 257.2h.1M219 257.2l-.4 3.8M226.5 246l-.1 1M226.5 245.8l-.1 1.5 1.1 .6M226.5 245.8l1.1 .6M227.4 244.8l-.7 .9M227.5 247.9l.6 .2M227.6 246.4v.9M227.6 247.3l-.1 .6M227.6 247.3a.75 .75 0 0 0 .5 .8"/>
<path d="M227.6 244.6l-1.1 1.2M227.6 244.6l1.1 .6M227.6 244.6l1 .3 1.1 .6M227.9 244.7l.3 .1M228.1 248.1h.3M228.1 248.1l.4 .1M228.3 245.9l-.4 .5-.3 .9M228.3 245.9l-.7 .5M228.4 247.8l.2 .7 .4 .2M228.7 245.2l-.4 .7M228.7 245.2l.6 .2M228.9 246l.2 .1"/>
<path d="M229.1 247.5v.3l.2-.1M229.1 247.5l.2 .2M229.2 246.3a.77 .77 0 0 1 1-.4 .77 .77 0 0 1 .4 1 1.64 1.64 0 0 1-1.9 1.7 1.62 1.62 0 0 1 .5-2.3zM229.2 246.1a.88 .88 0 0 0-1 .2 .88 .88 0 0 0-.2 .9l.4 .3-.3-.2M229.3 246a.96 .96 0 0 0-1.3 1l.1 .6 .3 .1M229.3 247.5l.3 .3M229.3 247.7l.3 .1M229.3 245.4l.4 .4M229.3 245.4h-.3l-.7 .5M229.3 245.4l.4 .1M229.4 246a1.52 1.52 0 0 0-1 1.8M229.4 247.4v.2"/>
<path d="M229.4 247.6l.4 .2M229.6 247.3l.4 .2M229.6 247.3l-.5 .2M229.6 247.8v.3l.2-.1M229.7 246.8l.2 .1M229.7 247.9l.1 .1M229.7 246.9l-.1 .4M229.7 246.9l.3 .1M229.7 245.5l.1 .3M229.8 247h.1M229.8 247l-.1 .1M229.8 247l.4 .3"/>
<path d="M229.8 247.8v.2M229.9 246.9l.1 .1M229.9 246.9l-.1-.3-.2 .1 .1 .2M230 247.5l-.2 .3M230 247l.2 .1 .1-.2v.3M230.1 245.8a1.92 1.92 0 0 0-1.7 2M230.1 245.8l.4 .3M230.2 247.3l-.2 .2M230.2 247.1l.1 .1M230.3 247.2l-.1 .1M178.7 266.6l7.2 2.8M180.4 267.2l12 4.8a32.6 32.6 0 0 0 9.5 2.3"/>
<path d="M185.9 269.4h.1M185.9 269.4l-3.1 1.4M187.9 270.2a35.6 35.6 0 0 0 15.5 4.6M199.1 274.3l.2 1 .7 .2M200.4 274.5l.2 .9M200.6 275.4l-.6 .1M201.3 275.3l-.5 .1M201.5 275.3l-.9 .1M201.5 275.3l-1.5 .2M202 275l.7 .5M202.2 274.7v.2M202.2 274.9l-.7 .4"/>
<path d="M202.3 276.1a2.97 2.97 0 0 1-2 .5M202.4 274.7l-.2 .2M202.7 275.5a2.55 2.55 0 0 1-3 .8v-.3l.4-.5M202.7 275.6a2.52 2.52 0 0 1-3 .8v-.2M202.7 275.5v.1M206.8 271.9l.1 .2M206.9 272.1l-1.9 3M218.8 269h.1M218.9 269.6l-4.6 2.6M219.5 268.4l-.8 .8 .8 1.2M219.5 268.4l.9 1.2M219.5 270.4l.4 .1"/>
<path d="M220.1 270.2l-.6 .2M220.1 270.2l-.2 .3M220.3 270l.3 .3M220.4 269.6l-.3 .6M220.5 270.2l-.6 .3M220.6 271l-.2 .4M220.9 267.4l-1.4 1M220.9 267.4l.9 1.3M220.9 267.4l.6-.1 .9 1.3M221.2 269.3l-1.1 .9M221.2 269.3l-.8 .3M221.3 267.3a5.2 5.2 0 0 0-2.5 1.7"/>
<path d="M221.4 271v.1M221.5 271l-.3 .2 .2-.1M221.5 271l.1 .1M221.6 271.1h-.2M221.7 269.1h.1M221.7 269.1l.1 .3M221.7 271h.1M221.7 271l-.1 .1M221.7 269.2l.1-.2-.7 .4-.9 .8 .2-.1M221.8 269.4l1.1 .2-1.3 .6-1.3 1.1 .3-1M221.8 269.4l-1.2 .9M221.8 268.7l-.6 .6"/>
<path d="M221.8 268.7h.4M221.9 270.8l.1 .1M222 270.9l-.3 .1M222.1 270.8l-.2 .1M222.1 270.5l.2-.2-.1 .2M222.1 270.5l-.6 .5M222.1 270.5l.1 .1M222.1 270.4l.1 .1M222.2 268.7v.2l-.4 .4M222.2 268.7l-1 .6M222.2 270.5v.1M222.2 270.6h.1"/>
<path d="M222.3 270.6l-.3 .3M222.3 270.5v.1M222.3 270.5l-.1 .1M222.4 268.6l-.2 .1M222.4 268.6l-.1 .2M222.9 269.6l.1 .1M223 269.7l-.7 .8M223 269.7a5.6 5.6 0 0 0-2.5 1.8l1.1-.4"/>
<circle cx="85.1" cy="99.2" r=".21"/>
<circle cx="85.1" cy="99.2" r=".51"/>
<circle cx="85.1" cy="99.2" r="15.3"/>
</g>
<g fill="none" stroke="#000" stroke-width=".21">
<path d="M365 39.8l16.2 16.3M367.4 37.8l13.8 13.8M369.9 35.7l11.3 11.4M370.5 34.3l-3.3 3.2M371.8 33.2l1 1M373.2 34.6l8 8M375.1 34.2l-.4 .4M377.7 34.6l3.5 3.5M380.8 33.2l.4 .4M382.8 35.4l-1.6 1.6M382.8 39.9l-1.6 1.6M200.4 59l44.7 44.7"/>
<path d="M203.6 57.7l46 46M206.9 56.5l43 42.9M210.3 55.4l39.6 39.6M214 54.6l35.9 35.9M217.8 54l32.1 32M222 53.6l27.9 27.9M226.4 53.6l23.5 23.4M231.2 53.9l18.7 18.6M236.6 54.8l13.3 13.2M242.7 56.4l7.2 7.1M342.9 52.9l-4.1 4.1M343 58.2l38.2 38.3"/>
<path d="M345.5 56.2l35.7 35.8M347.9 54.1l33.3 33.4M350.3 52.1l30.9 30.9M352.8 50.1l28.4 28.4M355.2 48l26 26M357.7 46l23.5 23.5M360.1 43.9l21.1 21.1M362.5 41.9l18.7 18.7M382.8 48.9l-1.6 1.6M382.8 53.4l-1.6 1.6M178.4 77.4l26.3 26.3M180.3 74.9l28.9 28.8"/>
<path d="M182.4 72.4l31.3 31.3M184.6 70.1l33.6 33.6M186.9 67.9l35.7 35.8M189.4 65.9l34.2 34.2M191.9 64l39.7 39.7M194.6 62.2l41.5 41.5M197.5 60.5l43.1 43.2M252 60.4l-2.1 2.1M254.8 62.1l-4.9 4.9M257.8 68l-7.9 8M257.8 72.5l-7.9 8M314.1 77.2l-4.1 4.1"/>
<path d="M318.6 78.7l62.6 62.7M321 76.7l60.2 60.2M323.5 74.6l57.7 57.8M325.9 72.6l55.3 55.3M328.4 70.6l52.8 52.8M330.8 68.5l50.4 50.4M333.2 66.5l48 47.9M335.7 64.4l45.5 45.6M338.1 62.4l43.1 43M340.6 60.3l40.6 40.7M382.8 62.3l-1.6 1.7M382.8 75.8l-1.6 1.6"/>
<path d="M382.8 66.8l-1.6 1.6M174.3 84.2l-.1 .1M176.6 80.1l23.6 23.6M176.7 86.3l-1.4 1.4M181.6 90.4l-1.4 1.4M184 92.4l-1.4 1.4M188.9 96.5l-1.4 1.4M191.4 98.6l-1.5 1.4M257.8 81.5l-7.9 8M257.8 94.9l-7.9 8M257.8 85.9l-7.9 8M257.8 99.4l-7.9 8"/>
<path d="M296.1 96.7l.3 .3M296.7 97.2l24.7 24.8M298.6 94.6l.2 .3M299.1 95.1l50.2 50.3M301.5 93.1l70.7 70.7M303.5 90.5l.2 .3M304 91l72.7 72.8M305.9 88.5l.3 .3M306.4 89l70.5 70.5M308.8 86.9l72.4 72.4M310.8 84.4l.2 .3M311.3 84.9l69.9 69.9"/>
<path d="M313.7 82.8l67.5 67.6M314.7 81.1l-3.1 3.1M316.2 80.8l65 65.1M382.8 89.3l-1.6 1.6M382.8 80.3l-1.6 1.6M382.8 93.8l-1.6 1.6M196.3 102.7l-1.2 1.2M198.7 104.7l-1.4 1.4M202.2 105.7l5 5M208.7 103.7l-2 2 5 5M213.2 103.7l-2 2M215.7 105.7l5 5"/>
<path d="M222.2 103.7l-2 2 3.4 3.4M226.1 102.6l1.1 1.1M226.7 103.7l-1.4 1.3M229.1 105.7l5 5M235.6 103.7l-2 2 5 5M240.1 103.7l-2 2M242.6 105.7l5 5M249.1 103.7l-2 2 2.8 2.7M257.8 108.4l-7.9 8M257.8 112.9l-7.9 8M312.5 119.2l-.3 .3M314.9 116.9l-.3 .3"/>
<path d="M317.3 118.9l-.3 .3M382.8 102.8l-1.6 1.5M382.8 116.2l-1.6 1.6M382.8 107.2l-1.6 1.6M257.8 121.9l-7.3 7.3M257.8 126.4l-2.8 2.8M315 121.2l-.4 .4M319.8 125.3l-.3 .4M322.2 123l-.3 .3M322.3 127.4l-.4 .3M324.6 125.1l-.3 .2M327.1 131.5l-.3 .4"/>
<path d="M329.5 129.1l-.3 .3M329.6 133.6l-.4 .3M331.9 131.2l-.3 .3M334.4 137.7l-.3 .3M336.8 135.3l-.3 .3M336.9 139.7l-.4 .4M339.3 137.3l-.3 .3M382.8 129.7l-1.6 1.6M382.8 120.7l-1.6 1.6M382.8 134.2l-1.6 1.6M341.7 143.9l-.3 .3M344.1 141.4l-.2 .3"/>
<path d="M344.2 145.9l-.4 .4M346.6 143.5l-.3 .3M349 150l-.3 .4M351.5 147.6l-.3 .3M351.5 152.1l-.4 .3M353.9 149.6l-.3 .3M356.3 156.2l-.3 .3M358.8 158.2l-.3 .4M358.8 153.7l-.3 .3M361.2 155.8l-.2 .3M366.1 159.9l-.3 .3M382.8 143.2l-1.6 1.6"/>
<path d="M382.8 156.6l-1.6 1.6M382.8 147.7l-1.6 1.6M363.6 162.3l-.3 .4M368.5 161.9l-.2 .3M375.7 163.8l-.4 .4M377.1 164.2l1 1M379.4 162l1.8 1.8M380.2 163.8l-.4 .4M382.3 161.6l-1.1 1.1"/>
</g>
<g font-size="8.4">
<text x="27.7" y="7.9">8</text>
<text x="82.7" y="7.9">7</text>
<text x="132.7" y="7.9">6</text>
<text x="182.7" y="7.9">5</text>
<text x="232.7" y="7.9">4</text>
<text x="282.7" y="7.9">3</text>
<text x="332.7" y="7.9">2</text>
<text x="387.7" y="7.9">1</text>
<text x="3" y="30.3">F</text>
<text x="413" y="30.3">F</text>
<text x="2.8" y="79.5">E</text>
<text x="412.8" y="79.5">E</text>
<text x="2" y="129.5">D</text>
<text x="412" y="129.5">D</text>
<text x="1.7" y="179.5">C</text>
<text x="411.7" y="179.5">C</text>
<text x="2.7" y="229.5">B</text>
<text x="412.7" y="229.5">B</text>
<text x="2" y="278.8">A</text>
<text x="412" y="278.8">A</text>
<text x="27.7" y="294.9">8</text>
<text x="82.7" y="294.9">7</text>
<text x="132.7" y="294.9">6</text>
<text x="182.7" y="294.9">5</text>
<text x="232.7" y="294.9">4</text>
<text x="282.7" y="294.9">3</text>
<text x="332.7" y="294.9">2</text>
<text x="387.7" y="294.9">1</text>
</g>
<g font-size="4.8">
<text x="94.7" y="17">A</text>
<text x="203.6" y="152.3">DETAIL B</text>
<text x="200.7" y="156.8">SCALE 1 : 1</text>
<text x="389.1" y="166.4">B</text>
<text x="94.7" y="208.9">A</text>
<text x="323.9" y="205.4">SECTION A-A</text>
<text x="326" y="210">SCALE 1 : 5</text>
<text x="371.7" y="264.5">Centigrade Ind. Inc.</text>
<text x="275" y="277.8">SS304L</text>
<text x="275" y="282.3">SA516 Gr. 70N</text>
</g>
<g font-size="4.8" fill="#808080">
<text x="150.1" y="26.2" transform="rotate(-45 150.1 26.2)">+1.00</text>
<text x="142.3" y="40.3" transform="rotate(-45 142.3 40.3)">697.00 -0.50</text>
<text x="223.8" y="123.2" transform="rotate(-90 223.8 123.2)">2.00</text>
<text x="192.7" y="136.9" transform="rotate(-90 192.7 136.9)">5.00</text>
<text x="224.9" y="143.3">8.00</text>
<text x="398.7" y="159.7">8.00</text>
<text x="355" y="184.8">50.00</text>
</g>
<text font-size="4.2" x="354.6" y="276.1">Assem-head</text>
<text font-size="3.2" x="387.7" y="243.9">QTY: 1</text>
<g font-size="2.8">
<text x="344.7" y="245.3">Silencer-9920007</text>
<text x="282.5" y="255.9">A. Zahedinejad</text>
<text x="313.5" y="255.9">11/4/2023</text>
<text x="287" y="260.1">A.Jokar</text>
<text x="313.5" y="258.7">11/4/2023</text>
<text x="336.7" y="260.1">Esfahan Oil Refinery</text>
</g>
<g font-size="2.1">
<text x="277" y="225.8">Note:</text>
<text x="276.3" y="234.5">UNLESS OTHERWISE SPECIFIED:</text>
<text x="276.3" y="237">DIMENSIONS ARE IN MILLIMETERS</text>
<text x="311.3" y="234.5">DEBURR AND</text>
<text x="311.3" y="237">BREAK SHARP</text>
<text x="311.3" y="239.5">EDGES</text>
<text x="342.6" y="235.9">DO NOT SCALE DRAWING</text>
<text x="391" y="236.5">REVISION:</text>
<text x="403.9" y="236.5">00</text>
<text x="331.8" y="240.8">TITLE:</text>
<text x="288.5" y="251.7">NAME</text>
<text x="304.2" y="251.7">SIGNATURE</text>
<text x="321.2" y="251.7">DATE</text>
<text x="331.8" y="250.7">CLIENT :</text>
<text x="274.8" y="255.8">DRAWN</text>
<text x="275.1" y="260.1">CHK'D</text>
<text x="274.6" y="264.2">APPV'D</text>
<text x="275.9" y="268.7">Q.C.</text>
<text x="275.8" y="272.8">MATERIAL:</text>
<text x="302.9" y="273">WEIGHT:</text>
<text x="330" y="272.5">DWG NO.</text>
<text x="330.1" y="285.6">SCALE:</text>
<text x="338.8" y="285.6">1:10</text>
<text x="375.8" y="285.6">SHEET 1 OF 1</text>
</g>
</svg>
